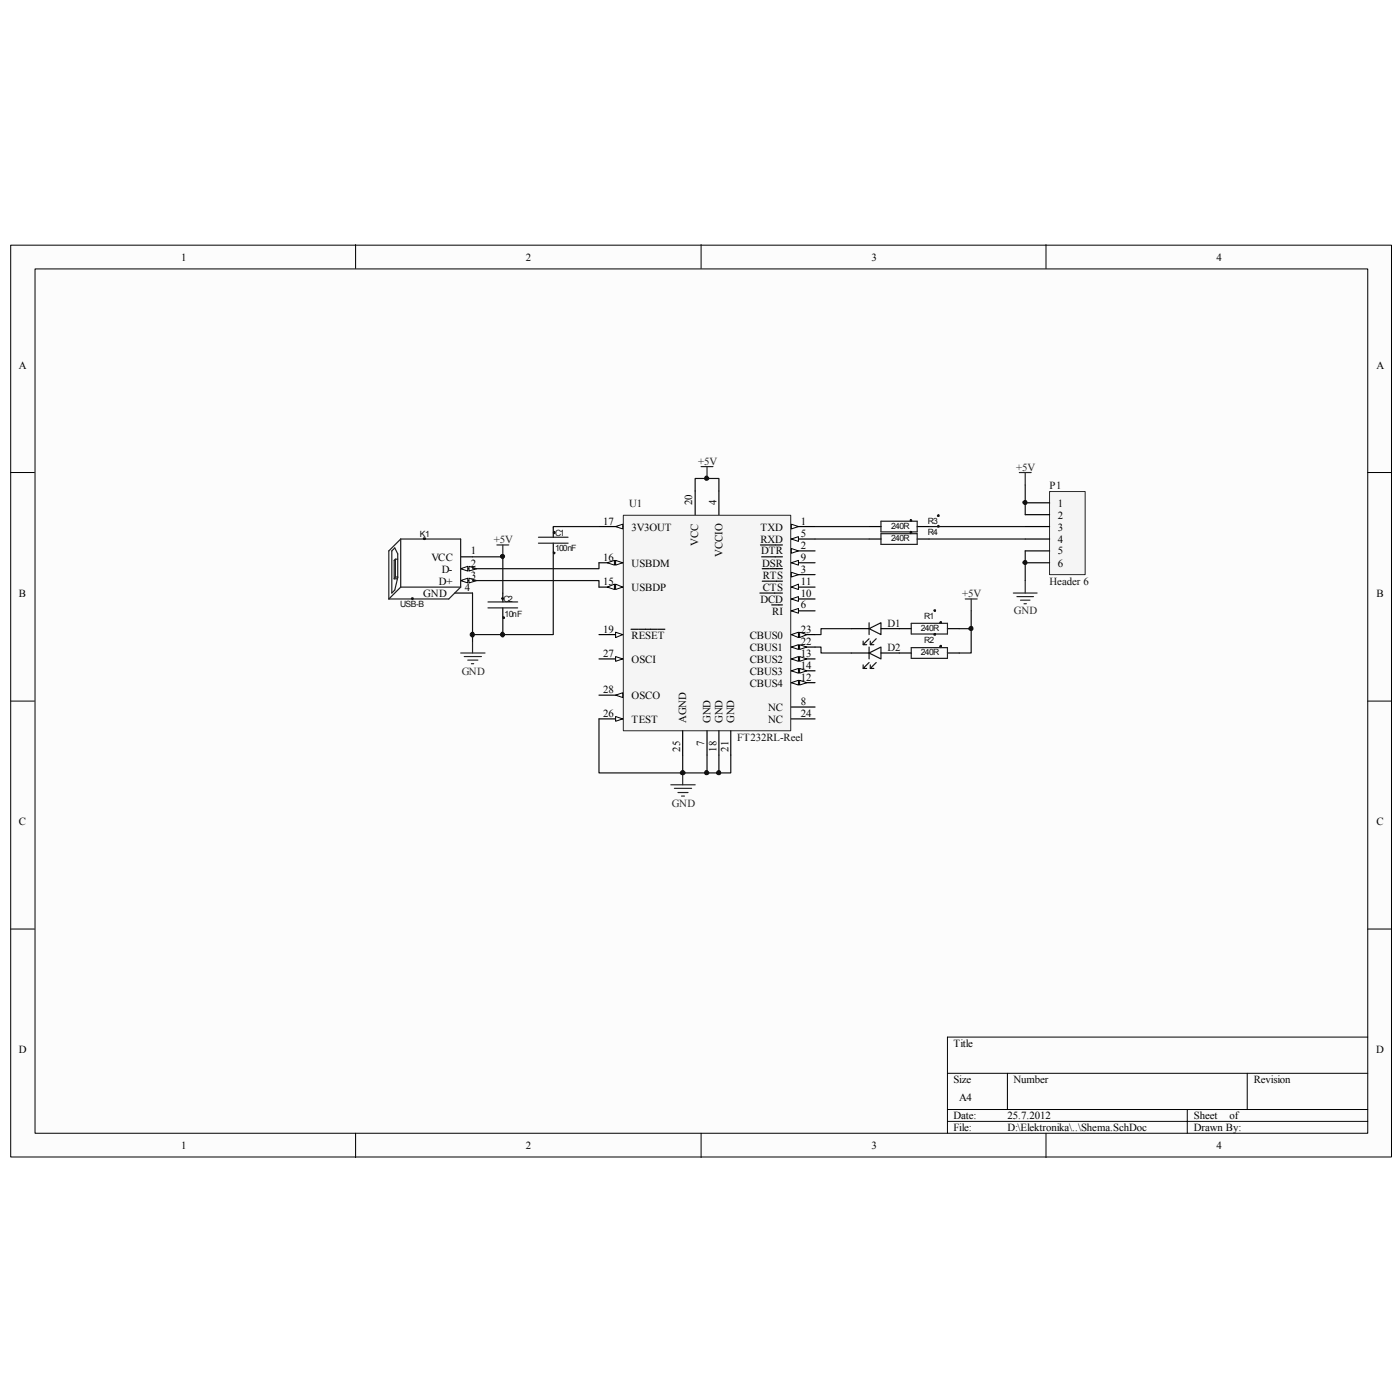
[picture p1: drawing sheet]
<svg xmlns="http://www.w3.org/2000/svg" width="100mm" height="100mm" viewBox="0 0 100 100" stroke-linecap="round" stroke-linejoin="round" font-family="sans-serif">
<path d="M.8 17.5h98.4v65h-98.4z" fill="#fcfcfc"/>
<path d="M.8 17.5h98.4v65h-98.4z" fill="none" stroke="#000" stroke-width=".07"/>
<path d="M2.5 19.2h95v61.6h-95z" fill="#fcfcfc"/>
<g fill="none" stroke="#000" stroke-width=".07">
<path d="M2.5 19.2h95v61.6h-95zM25.4 17.4v1.7M50 17.4v1.7M74.6 17.4v1.7M.8 33.7h1.7M97.5 33.7h1.7M.8 50h1.7M97.5 50h1.7M.8 66.3h1.7M67.6 76.5h29.9M67.6 79.1h29.9M67.6 80h29.9"/>
<path d="M71.8 76.5v2.6M84.7 79.1v1.7M88.9 76.5v2.6M97.5 66.3h1.7M97.5 74h-29.9v6.8M25.4 80.8v1.7M50 80.8v1.7M74.6 80.8v1.7"/>
</g>
<path d="M44.5 36.8h11.9v15.3h-11.9z" fill="#f5f5f5"/>
<path d="M44.4 36.7h12v15.4h-12z" fill="none" stroke="#262626" stroke-width=".07"/>
<path d="M51.3 35v1.7M56.4 38.4h1.7M56.4 51.3h1.7M56.4 50.4h1.7" fill="none" stroke="#000" stroke-width=".08"/>
<path d="M56.4 38.4l.5-.1v.3z" fill="#fcfcfc"/>
<path d="M56.4 38.4l.5-.1v.3z" fill="none" stroke="#000" stroke-width=".07"/>
<path d="M56.4 43.6h1.7" fill="none" stroke="#000" stroke-width=".08"/>
<path d="M56.4 43.6l.5-.2v.3z" fill="#fcfcfc"/>
<path d="M56.4 43.6l.5-.2v.3z" fill="none" stroke="#000" stroke-width=".07"/>
<path d="M50.4 52.1v1.7M55 43.1h.8M56.4 40.1h1.7" fill="none" stroke="#000" stroke-width=".08"/>
<path d="M56.4 40.1l.5-.1v.3z" fill="#fcfcfc"/>
<path d="M56.4 40.1l.5-.1v.3z" fill="none" stroke="#000" stroke-width=".07"/>
<path d="M54.3 39.7h.6M54.9 39.7h.9M56.4 42.7h1.7" fill="none" stroke="#000" stroke-width=".08"/>
<path d="M56.4 42.7l.5-.2v.4z" fill="#fcfcfc"/>
<path d="M56.4 42.7l.5-.2v.4z" fill="none" stroke="#000" stroke-width=".07"/>
<path d="M54.2 42.3h.5M54.8 42.3h1M56.4 41.9h1.7" fill="none" stroke="#000" stroke-width=".08"/>
<path d="M56.4 41.9l.5-.2v.3z" fill="#fcfcfc"/>
<path d="M56.4 41.9l.5-.2v.3z" fill="none" stroke="#000" stroke-width=".07"/>
<path d="M54.4 41.4h.5M54.9 41.4h.9M56.4 48.7h1.7" fill="none" stroke="#000" stroke-width=".08"/>
<path d="M56.4 48.7l.5-.2v.4z" fill="#fcfcfc"/>
<path d="M56.4 48.7l.5-.2v.4z" fill="none" stroke="#000" stroke-width=".07"/>
<path d="M57 48.5l.5 .2-.5 .2z" fill="#fcfcfc"/>
<path d="M57 48.5l.5 .2-.5 .2z" fill="none" stroke="#000" stroke-width=".07"/>
<path d="M56.4 47h1.7" fill="none" stroke="#000" stroke-width=".08"/>
<path d="M56.4 47l.5-.2v.4z" fill="#fcfcfc"/>
<path d="M56.4 47l.5-.2v.4z" fill="none" stroke="#000" stroke-width=".07"/>
<path d="M57 46.8l.5 .2-.5 .2z" fill="#fcfcfc"/>
<path d="M57 46.8l.5 .2-.5 .2z" fill="none" stroke="#000" stroke-width=".07"/>
<path d="M56.4 47.8h1.7" fill="none" stroke="#000" stroke-width=".08"/>
<path d="M56.4 47.8l.5-.1v.3z" fill="#fcfcfc"/>
<path d="M56.4 47.8l.5-.1v.3z" fill="none" stroke="#000" stroke-width=".07"/>
<path d="M57 47.7l.5 .1-.5 .2z" fill="#fcfcfc"/>
<path d="M57 47.7l.5 .1-.5 .2z" fill="none" stroke="#000" stroke-width=".07"/>
<path d="M42.7 41.9h1.7" fill="none" stroke="#000" stroke-width=".08"/>
<path d="M43.9 41.7l.5 .2-.5 .1z" fill="#fcfcfc"/>
<path d="M43.9 41.7l.5 .2-.5 .1z" fill="none" stroke="#000" stroke-width=".07"/>
<path d="M43.3 41.9l.5-.2v.3z" fill="#fcfcfc"/>
<path d="M43.3 41.9l.5-.2v.3z" fill="none" stroke="#000" stroke-width=".07"/>
<path d="M42.7 40.1h1.7" fill="none" stroke="#000" stroke-width=".08"/>
<path d="M43.9 40l.5 .1-.5 .2z" fill="#fcfcfc"/>
<path d="M43.9 40l.5 .1-.5 .2z" fill="none" stroke="#000" stroke-width=".07"/>
<path d="M43.3 40.1l.5-.1v.3z" fill="#fcfcfc"/>
<path d="M43.3 40.1l.5-.1v.3z" fill="none" stroke="#000" stroke-width=".07"/>
<path d="M42.7 37.5h1.7" fill="none" stroke="#000" stroke-width=".08"/>
<path d="M43.9 37.5l.5-.1v.3z" fill="#fcfcfc"/>
<path d="M43.9 37.5l.5-.1v.3z" fill="none" stroke="#000" stroke-width=".07"/>
<path d="M42.7 45.3h1.7M51.3 52.1v1.7" fill="none" stroke="#000" stroke-width=".08"/>
<path d="M43.9 45.1l.5 .2-.5 .2z" fill="#fcfcfc"/>
<path d="M43.9 45.1l.5 .2-.5 .2z" fill="none" stroke="#000" stroke-width=".07"/>
<path d="M49.6 35v1.7M45 44.9h.5M45.6 44.9h1.3M46.9 44.9h.5M52.1 52.1v1.7M56.4 46.1h1.7" fill="none" stroke="#000" stroke-width=".08"/>
<path d="M56.4 46.1l.5-.1v.3z" fill="#fcfcfc"/>
<path d="M56.4 46.1l.5-.1v.3z" fill="none" stroke="#000" stroke-width=".07"/>
<path d="M57 46l.5 .1-.5 .2z" fill="#fcfcfc"/>
<path d="M57 46l.5 .1-.5 .2z" fill="none" stroke="#000" stroke-width=".07"/>
<path d="M56.4 45.3h1.7" fill="none" stroke="#000" stroke-width=".08"/>
<path d="M56.4 45.3l.5-.2v.4z" fill="#fcfcfc"/>
<path d="M56.4 45.3l.5-.2v.4z" fill="none" stroke="#000" stroke-width=".07"/>
<path d="M57 45.1l.5 .2-.5 .2z" fill="#fcfcfc"/>
<path d="M57 45.1l.5 .2-.5 .2z" fill="none" stroke="#000" stroke-width=".07"/>
<path d="M42.7 51.3h1.7M48.7 52.1v1.7" fill="none" stroke="#000" stroke-width=".08"/>
<path d="M43.9 51.1l.5 .2-.5 .1z" fill="#fcfcfc"/>
<path d="M43.9 51.1l.5 .2-.5 .1z" fill="none" stroke="#000" stroke-width=".07"/>
<path d="M42.7 47h1.7" fill="none" stroke="#000" stroke-width=".08"/>
<path d="M43.9 46.8l.5 .2-.5 .2z" fill="#fcfcfc"/>
<path d="M43.9 46.8l.5 .2-.5 .2z" fill="none" stroke="#000" stroke-width=".07"/>
<path d="M42.7 49.6h1.7" fill="none" stroke="#000" stroke-width=".08"/>
<path d="M43.9 49.6l.5-.2v.3z" fill="#fcfcfc"/>
<path d="M43.9 49.6l.5-.2v.3z" fill="none" stroke="#000" stroke-width=".07"/>
<path d="M56.4 37.5h1.7" fill="none" stroke="#000" stroke-width=".08"/>
<path d="M56.4 37.4l.5 .1-.5 .2z" fill="#fcfcfc"/>
<path d="M56.4 37.4l.5 .1-.5 .2z" fill="none" stroke="#000" stroke-width=".07"/>
<path d="M56.4 39.3h1.7" fill="none" stroke="#000" stroke-width=".08"/>
<path d="M56.4 39.1l.5 .2-.5 .2z" fill="#fcfcfc"/>
<path d="M56.4 39.1l.5 .2-.5 .2z" fill="none" stroke="#000" stroke-width=".07"/>
<path d="M54.2 38.9h.6M54.8 38.9h1M56.4 41h1.7" fill="none" stroke="#000" stroke-width=".08"/>
<path d="M56.4 40.8l.5 .2-.5 .1z" fill="#fcfcfc"/>
<path d="M56.4 40.8l.5 .2-.5 .1z" fill="none" stroke="#000" stroke-width=".07"/>
<path d="M32.9 39.7h.8M32.4 42.3h1.3M32.9 41.4h.8M54.4 40.6h.5M54.9 40.6h.9" fill="none" stroke="#000" stroke-width=".08"/>
<path d="M32.9 41.4l.5-.2v.4z" fill="#fcfcfc"/>
<path d="M32.9 41.4l.5-.2v.4z" fill="none" stroke="#000" stroke-width=".07"/>
<path d="M33.4 41.2l.6 .2-.6 .2z" fill="#fcfcfc"/>
<path d="M33.4 41.2l.6 .2-.6 .2z" fill="none" stroke="#000" stroke-width=".07"/>
<path d="M32.9 40.6h.8" fill="none" stroke="#000" stroke-width=".08"/>
<path d="M32.9 40.6l.5-.2v.3z" fill="#fcfcfc"/>
<path d="M32.9 40.6l.5-.2v.3z" fill="none" stroke="#000" stroke-width=".07"/>
<path d="M33.4 40.4l.6 .2-.6 .1z" fill="#fcfcfc"/>
<path d="M33.4 40.4l.6 .2-.6 .1z" fill="none" stroke="#000" stroke-width=".07"/>
<g fill="none" stroke="#1c1c1c" stroke-width=".08">
<path d="M28.2 39.1l.2 .4v1.7l-.2 .9-.3 .2v-3zM28.2 39.9l-.1 .1v1.3M28.2 39.9h.2M28.2 39.9v1.2M28.6 38.4l-.9 .9v3.4M28.6 38.4h4.3v3.5M28.6 38.4v3.5M28.1 41.3h.2M28.2 41.1l-.1 .2M28.2 41.1h.2M28.6 41.9h4.3M28.6 41.9l-.9 .8"/>
<path d="M32.9 41.9l-.9 .8h-4.3"/>
</g>
<path d="M30.2 38.4h.1v.1h-.1z" fill-rule="evenodd" fill="#0e0e0e"/>
<path d="M30.2 38.4h.1v.1h-.1z" fill="none" stroke="#0e0e0e" stroke-width=".07"/>
<path d="M29.4 42.6h.1l-.1 .2z" fill-rule="evenodd" fill="#0e0e0e"/>
<path d="M29.4 42.6h.1l-.1 .2z" fill="none" stroke="#0e0e0e" stroke-width=".07"/>
<path d="M32.9 46.6h1.7M33.1 46.8h1.2M33.4 47.1h.7M33.6 47.3h.2M33.7 45.7v.9" fill="none" stroke="#262626" stroke-width=".08"/>
<path d="M39.5 39.4h.1l-.1 .1z" fill-rule="evenodd" fill="#0e0e0e"/>
<path d="M39.5 39.4h.1l-.1 .1z" fill="none" stroke="#0e0e0e" stroke-width=".07"/>
<path d="M39.5 37.6v.7M39.5 38.7v.7" fill="none" stroke="#000" stroke-width=".08"/>
<path d="M38.4 38.7h2.1M38.4 38.3h2.1" fill="none" stroke="#1c1c1c" stroke-width=".08"/>
<path d="M39.5 37.9l.1 .1-.1 .1v-.1z" fill-rule="evenodd" fill="#0e0e0e"/>
<path d="M39.5 37.9l.1 .1-.1 .1v-.1z" fill="none" stroke="#0e0e0e" stroke-width=".07"/>
<path d="M39.5 39.4v5.9h-5.8M42.7 37.5h-3.2v.1M33.7 41.4h9v.5M33.7 42.3v3.4M42.7 40.1v.5h-9" fill="none" stroke="#0e0e0e" stroke-width=".08"/>
<path d="M35.9 44l.1 .1h-.1z" fill-rule="evenodd" fill="#0e0e0e"/>
<path d="M35.9 44l.1 .1h-.1z" fill="none" stroke="#0e0e0e" stroke-width=".07"/>
<path d="M35.9 42.3v.6M35.9 43.3v.7" fill="none" stroke="#000" stroke-width=".08"/>
<path d="M34.8 43.3h2.1M34.8 42.9h2.1" fill="none" stroke="#1c1c1c" stroke-width=".08"/>
<path d="M35.8 42.6l.1 .1v.1z" fill-rule="evenodd" fill="#0e0e0e"/>
<path d="M35.8 42.6l.1 .1v.1z" fill="none" stroke="#0e0e0e" stroke-width=".07"/>
<path d="M33.7 39.7h2.2v2.6M49.6 35v-.9h1.7v.9M35.9 44v1.3M42.7 51.3v3.8h9.4v-1.3M48.7 53.8v1.3M50.4 53.8v1.3M51.3 53.8v1.3" fill="none" stroke="#0e0e0e" stroke-width=".08"/>
<path d="M35.4 38.9h.9M35.9 38.9v.8M50 33.3h.8M50.4 33.3v.8M47.8 56h1.8M48.1 56.2h1.2M48.3 56.5h.8M48.6 56.8h.2M48.7 55.1v.9" fill="none" stroke="#262626" stroke-width=".08"/>
<path d="M61.6 45.7v.3M61.6 47.4v.3M62 44.8l.8-.4v.9zM62 45.6l-.4 .4h.2M62 46.6l.8-.5v.9zM62 47.2l-.4 .5h.2M62 44.4v.9M62 46.1v.9M62.1 45.7v.3M62.1 47.4v.3M62.5 45.6l-.4 .4h.2M62.5 47.2l-.4 .5h.2" fill="none" stroke="#151515" stroke-width=".08"/>
<path d="M60.7 44.8h1.3M60.7 46.6h1.3M62.8 44.8h1.3M62.8 46.6h1.3" fill="none" stroke="#000" stroke-width=".08"/>
<path d="M67 44.3h.1v.1h-.1z" fill-rule="evenodd" fill="#0e0e0e"/>
<path d="M67 44.3h.1v.1h-.1z" fill="none" stroke="#0e0e0e" stroke-width=".07"/>
<path d="M64.1 44.8h.9M67.6 44.8h.8" fill="none" stroke="#000" stroke-width=".08"/>
<path d="M65 44.4h2.6v.8h-2.6z" fill="none" stroke="#1c1c1c" stroke-width=".08"/>
<path d="M66.6 43.5h.1v.1z" fill-rule="evenodd" fill="#0e0e0e"/>
<path d="M66.6 43.5h.1v.1z" fill="none" stroke="#0e0e0e" stroke-width=".07"/>
<path d="M67 46h.1v.2z" fill-rule="evenodd" fill="#0e0e0e"/>
<path d="M67 46h.1v.2z" fill="none" stroke="#0e0e0e" stroke-width=".07"/>
<path d="M64.1 46.6h.9M67.6 46.6h.8" fill="none" stroke="#000" stroke-width=".08"/>
<path d="M65 46.2h2.6v.7h-2.6z" fill="none" stroke="#1c1c1c" stroke-width=".08"/>
<path d="M66.6 45.2h.1v.1h-.1z" fill-rule="evenodd" fill="#0e0e0e"/>
<path d="M66.6 45.2h.1v.1h-.1z" fill="none" stroke="#0e0e0e" stroke-width=".07"/>
<path d="M72.7 33.7h.8M73.1 33.7v.9M68.8 42.7h.9M69.3 42.7v.9M72.3 42.3h1.7M72.5 42.5h1.2M72.8 42.8h.6M73 43.1h.2M73.1 41.4v.9" fill="none" stroke="#262626" stroke-width=".08"/>
<path d="M58.1 46.1h.4v.5h2.2M60.7 44.8h-2.2v.5h-.4M68.4 44.8h.9M69.3 43.6v3h-.9" fill="none" stroke="#0e0e0e" stroke-width=".08"/>
<path d="M74.9 35.1h2.5v5.9h-2.5z" fill="#f5f5f5"/>
<path d="M74.8 35.1h2.6v5.9h-2.6z" fill="none" stroke="#262626" stroke-width=".07"/>
<path d="M73.1 35.9h1.7M73.1 36.7h1.7M73.1 37.5h1.7M73.1 38.4h1.7M73.1 39.3h1.7M73.1 40.1h1.7" fill="none" stroke="#000" stroke-width=".08"/>
<path d="M73.1 34.6v2.1M73.1 39.3v2.1" fill="none" stroke="#0e0e0e" stroke-width=".08"/>
<path d="M64.9 37l.1 .2-.1-.1z" fill-rule="evenodd" fill="#0e0e0e"/>
<path d="M64.9 37l.1 .2-.1-.1z" fill="none" stroke="#0e0e0e" stroke-width=".07"/>
<path d="M62 37.5h.8M65.4 37.5h.9" fill="none" stroke="#000" stroke-width=".08"/>
<path d="M62.8 37.2h2.6v.7h-2.6z" fill="none" stroke="#1c1c1c" stroke-width=".08"/>
<path d="M66.9 36.7h.1v.1h-.1z" fill-rule="evenodd" fill="#0e0e0e"/>
<path d="M66.9 36.7h.1v.1h-.1z" fill="none" stroke="#0e0e0e" stroke-width=".07"/>
<path d="M64.9 37.9l.1 .1-.1 .1z" fill-rule="evenodd" fill="#0e0e0e"/>
<path d="M64.9 37.9l.1 .1-.1 .1z" fill="none" stroke="#0e0e0e" stroke-width=".07"/>
<path d="M62 38.4h.8M65.4 38.4h.9" fill="none" stroke="#000" stroke-width=".08"/>
<path d="M62.8 38.1h2.6v.7h-2.6z" fill="none" stroke="#1c1c1c" stroke-width=".08"/>
<path d="M66.9 37.5h.1v.1h-.1z" fill-rule="evenodd" fill="#0e0e0e"/>
<path d="M66.9 37.5h.1v.1h-.1z" fill="none" stroke="#0e0e0e" stroke-width=".07"/>
<path d="M58.1 37.5h3.9M58.1 38.4h3.9M66.3 37.5h6.8M66.3 38.4h6.8" fill="none" stroke="#0e0e0e" stroke-width=".08"/>
<path d="M33.6 45.1h.2v.3h-.2z" fill-rule="evenodd" fill="#0e0e0e"/>
<path d="M33.6 45.1h.2v.3h-.2z" fill="none" stroke="#0e0e0e" stroke-width=".07"/>
<path d="M35.7 45.1h.2l.1 .2-.1 .1-.2-.1z" fill-rule="evenodd" fill="#0e0e0e"/>
<path d="M35.7 45.1h.2l.1 .2-.1 .1-.2-.1z" fill="none" stroke="#0e0e0e" stroke-width=".07"/>
<path d="M35.7 39.6h.2v.2h-.2z" fill-rule="evenodd" fill="#0e0e0e"/>
<path d="M35.7 39.6h.2v.2h-.2z" fill="none" stroke="#0e0e0e" stroke-width=".07"/>
<circle cx="48.7" cy="55.1" r=".16" fill="#0e0e0e"/>
<circle cx="48.7" cy="55.1" r=".16" fill="none" stroke="#0e0e0e" stroke-width=".07"/>
<path d="M50.3 55h.2v.2h-.2z" fill-rule="evenodd" fill="#0e0e0e"/>
<path d="M50.3 55h.2v.2h-.2z" fill="none" stroke="#0e0e0e" stroke-width=".07"/>
<path d="M50.3 34h.2v.2h-.2z" fill-rule="evenodd" fill="#0e0e0e"/>
<path d="M50.3 34h.2v.2h-.2z" fill="none" stroke="#0e0e0e" stroke-width=".07"/>
<path d="M51.1 55h.3v.2h-.3z" fill-rule="evenodd" fill="#0e0e0e"/>
<path d="M51.1 55h.3v.2h-.3z" fill="none" stroke="#0e0e0e" stroke-width=".07"/>
<path d="M69.1 44.7h.3v.2h-.3z" fill-rule="evenodd" fill="#0e0e0e"/>
<path d="M69.1 44.7h.3v.2h-.3z" fill="none" stroke="#0e0e0e" stroke-width=".07"/>
<path d="M73 40h.2v.2h-.2z" fill-rule="evenodd" fill="#0e0e0e"/>
<path d="M73 40h.2v.2h-.2z" fill="none" stroke="#0e0e0e" stroke-width=".07"/>
<path d="M73 35.7h.2v.2h-.2z" fill-rule="evenodd" fill="#0e0e0e"/>
<path d="M73 35.7h.2v.2h-.2z" fill="none" stroke="#0e0e0e" stroke-width=".07"/>
<g font-size=".8">
<text x="12.9" y="18.6">1</text>
<text x="37.5" y="18.6">2</text>
<text x="62.1" y="18.6">3</text>
<text x="86.7" y="18.6">4</text>
<text x="1.4" y="26.3">A</text>
<text x="98.2" y="26.3">A</text>
<text x="30.8" y="40">VCC</text>
<text x="31.3" y="41.7">D+</text>
<text x="31.5" y="40.9">D-</text>
<text x="33.6" y="39.5">1</text>
<text x="33.6" y="40.4">2</text>
<text x="33.6" y="41.3">3</text>
<text x="43" y="41.7">15</text>
<text x="43" y="40">16</text>
<text x="43" y="37.4">17</text>
<text x="45" y="40.4">USBDM</text>
<text x="45" y="37.8">3V3OUT</text>
<text x="49.4" y="36" transform="rotate(-90 49.4 36)">20</text>
<text x="49.8" y="38.9" transform="rotate(-90 49.8 38.9)">VCC</text>
<text x="51.1" y="36" transform="rotate(-90 51.1 36)">4</text>
<text x="51.5" y="39.7" transform="rotate(-90 51.5 39.7)">VCCIO</text>
<text x="54.2" y="38.7">RXD</text>
<text x="54.2" y="37.8">TXD</text>
<text x="54.3" y="39.5">DTR</text>
<text x="54.4" y="40.4">DSR</text>
<text x="54.4" y="41.3">RTS</text>
<text x="57.1" y="41.7">11</text>
<text x="57.1" y="39.1">2</text>
<text x="57.1" y="40.9">3</text>
<text x="57.1" y="38.3">5</text>
<text x="57.1" y="40">9</text>
<text x="57.1" y="37.4">1</text>
<text x="75.4" y="36.2">1</text>
<text x="75.4" y="37">2</text>
<text x="75.4" y="37.8">3</text>
<text x="75.4" y="38.7">4</text>
<text x="75.4" y="39.5">5</text>
<text x="75.4" y="40.4">6</text>
<text x="1.4" y="42.5">B</text>
<text x="30.2" y="42.5">GND</text>
<text x="33.1" y="42.1">4</text>
<text x="43" y="45.1">19</text>
<text x="43" y="46.8">27</text>
<text x="45" y="42.1">USBDP</text>
<text x="45" y="45.6">RESET</text>
<text x="45" y="47.3">OSCI</text>
<text x="53.5" y="47.3">CBUS2</text>
<text x="53.5" y="46.4">CBUS1</text>
<text x="53.5" y="45.6">CBUS0</text>
<text x="54.2" y="43">DCD</text>
<text x="54.4" y="42.1">CTS</text>
<text x="55.1" y="43.9">RI</text>
<text x="57.1" y="43.4">6</text>
<text x="57.1" y="42.5">10</text>
<text x="57.1" y="46.8">13</text>
<text x="57.1" y="47.7">14</text>
<text x="57.1" y="46">22</text>
<text x="57.1" y="45.1">23</text>
<text x="98.2" y="42.5">B</text>
<text x="43" y="51.1">26</text>
<text x="43" y="49.4">28</text>
<text x="45" y="51.6">TEST</text>
<text x="45" y="49.8">OSCO</text>
<text x="48.5" y="53.6" transform="rotate(-90 48.5 53.6)">25</text>
<text x="48.9" y="51.6" transform="rotate(-90 48.9 51.6)">AGND</text>
<text x="50.2" y="53.2" transform="rotate(-90 50.2 53.2)">7</text>
<text x="50.7" y="51.6" transform="rotate(-90 50.7 51.6)">GND</text>
<text x="51.1" y="53.6" transform="rotate(-90 51.1 53.6)">18</text>
<text x="51.5" y="51.6" transform="rotate(-90 51.5 51.6)">GND</text>
<text x="51.9" y="53.6" transform="rotate(-90 51.9 53.6)">21</text>
<text x="52.4" y="51.6" transform="rotate(-90 52.4 51.6)">GND</text>
<text x="53.5" y="49">CBUS4</text>
<text x="53.5" y="48.1">CBUS3</text>
<text x="54.8" y="51.6">NC</text>
<text x="54.8" y="50.7">NC</text>
<text x="57.1" y="48.6">12</text>
<text x="57.1" y="51.1">24</text>
<text x="57.1" y="50.2">8</text>
<text x="1.4" y="58.8">C</text>
<text x="98.2" y="58.8">C</text>
<text x="1.4" y="75.1">D</text>
<text x="68" y="74.7">Title</text>
<text x="68" y="77.2">Size</text>
<text x="72.3" y="77.2">Number</text>
<text x="89.4" y="77.2">Revision</text>
<text x="98.1" y="75.1">D</text>
<text x="12.9" y="82">1</text>
<text x="37.5" y="82">2</text>
<text x="62.1" y="82">3</text>
<text x="68" y="79.8">Date:</text>
<text x="68" y="80.6">File:</text>
<text x="68.4" y="78.5">A4</text>
<text x="71.8" y="79.8">25.7.2012</text>
<text x="71.8" y="80.6">D:\Elektronika\..\Shema.SchDoc</text>
<text x="85.1" y="79.8">Sheet</text>
<text x="85.1" y="80.6">Drawn By:</text>
<text x="86.7" y="82">4</text>
<text x="87.7" y="79.8">of</text>
</g>
<g font-size=".8" fill="#262626">
<text x="49.8" y="33.1">+5V</text>
<text x="72.5" y="33.6">+5V</text>
<text x="35.2" y="38.7">+5V</text>
<text x="68.6" y="42.5">+5V</text>
<text x="72.3" y="43.8">GND</text>
<text x="32.9" y="48.1">GND</text>
<text x="47.9" y="57.5">GND</text>
</g>
<g font-size=".8" fill="#0e0e0e">
<text x="74.8" y="34.8">P1</text>
<text x="44.9" y="36.2">U1</text>
<text x="74.8" y="41.7">Header 6</text>
<text x="63.3" y="44.7">D1</text>
<text x="63.3" y="46.4">D2</text>
<text x="52.6" y="52.8">FT232RL-Reel</text>
</g>
<g font-size=".6" fill="#0e0e0e">
<text x="29.9" y="38.3">K1</text>
<text x="39.6" y="39.3">100nF</text>
<text x="39.6" y="38.2">C1</text>
<text x="63.5" y="37.7">240R</text>
<text x="63.5" y="38.6">240R</text>
<text x="66.2" y="37.4">R3</text>
<text x="66.2" y="38.1">R4</text>
<text x="28.5" y="43.3">USB-B</text>
<text x="35.9" y="42.9">C2</text>
<text x="36" y="44">10nF</text>
<text x="65.7" y="45">240R</text>
<text x="65.7" y="46.7">240R</text>
<text x="65.9" y="44.2">R1</text>
<text x="65.9" y="45.8">R2</text>
</g>
</svg>
